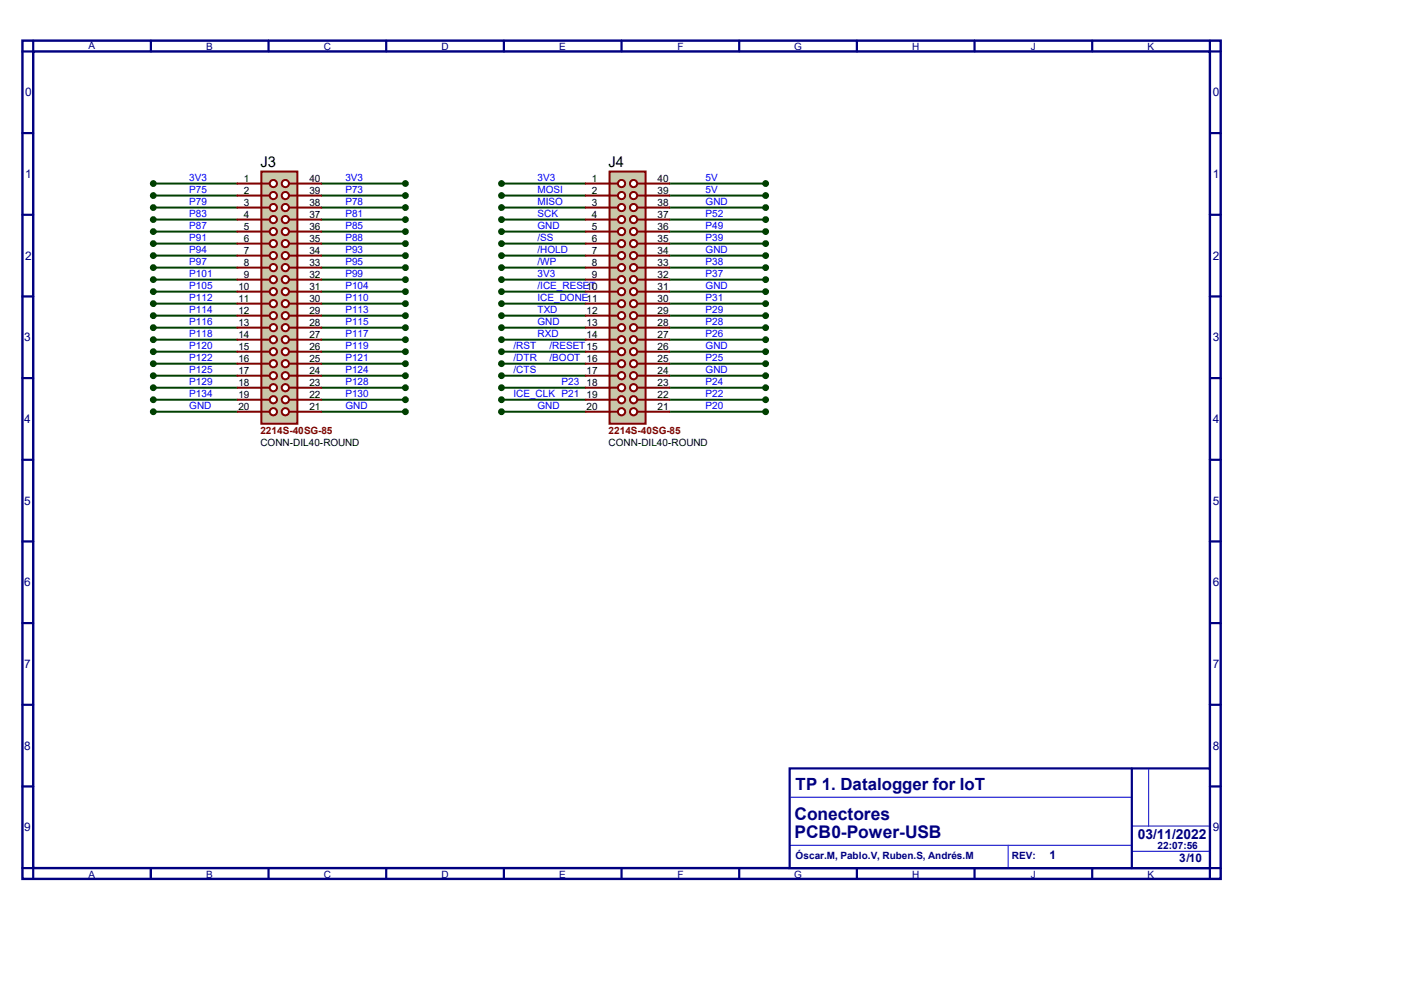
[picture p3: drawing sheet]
<svg xmlns="http://www.w3.org/2000/svg" width="297mm" height="210mm" viewBox="0 0 297 210" stroke-linecap="round" stroke-linejoin="round" font-family="sans-serif">
<path d="M4.7 8.6h253.5v177.3h-253.5zM7 10.9h248.9v172.7h-248.9z" fill="none" stroke="#000080" stroke-width=".51"/>
<path d="M7 8.6v2.3h-2.3M31.9 8.6v2.3" fill="none" stroke="#000080" stroke-width=".47"/>
<path d="M167 162.5h88.9v21.1h-88.9z" fill="#fff" stroke="#000080" stroke-width=".47"/>
<g fill="none" stroke="#000080" stroke-width=".47">
<path d="M56.8 8.6v2.3M81.7 8.6v2.3M106.6 8.6v2.3M131.5 8.6v2.3M156.4 8.6v2.3M181.3 8.6v2.3M206.2 8.6v2.3M231.1 8.6v2.3M255.9 8.6v2.3h2.3M4.7 28.2h2.3M255.9 28.2h2.3M4.7 45.4h2.3"/>
<path d="M255.9 45.4h2.3M4.7 62.7h2.3M4.7 80h2.3M255.9 62.7h2.3M255.9 80h2.3M4.7 97.2h2.3M255.9 97.2h2.3M4.7 114.5h2.3M255.9 114.5h2.3M4.7 131.8h2.3M255.9 131.8h2.3M4.7 149.1h2.3"/>
<path d="M255.9 149.1h2.3M4.7 166.3h2.3M239.4 162.5v21.1M255.9 166.3h2.3M4.7 183.6h2.3v2.3M31.9 183.6v2.3M56.8 183.6v2.3M81.7 183.6v2.3M106.6 183.6v2.3M131.5 183.6v2.3M156.4 183.6v2.3M181.3 183.6v2.3"/>
<path d="M206.2 183.6v2.3M231.1 183.6v2.3M258.2 183.6h-2.3v2.3"/>
</g>
<path d="M167 178.8h72.4M167.3 168.6h71.9M213.3 178.8v4.8M239.4 174.7h16.3M243 162.5v12.2M239.4 180h16.5" fill="none" stroke="#0000c0" stroke-width=".21"/>
<g fill="none" stroke="#004000" stroke-width=".42">
<path d="M32.4 38.8h17.8M68 38.8h17.8M106.1 38.8h17.8M141.6 38.8h20.4M32.4 41.4h17.8M32.4 43.9h17.8M32.4 46.4h17.8M32.4 49h17.8M32.4 51.5h17.8M32.4 54.1h17.8M32.4 56.6h17.8M32.4 59.1h17.8"/>
<path d="M68 41.4h17.8M68 43.9h17.8M68 46.4h17.8M68 49h17.8M68 51.5h17.8M68 54.1h17.8M68 56.6h17.8M68 59.1h17.8M106.1 41.4h17.8M106.1 43.9h17.8M106.1 46.4h17.8M106.1 49h17.8"/>
<path d="M106.1 51.5h17.8M106.1 54.1h17.8M106.1 56.6h17.8M106.1 59.1h17.8M141.6 41.4h20.4M141.6 43.9h20.4M141.6 46.4h20.4M141.6 49h20.4M141.6 51.5h20.4M141.6 54.1h20.4M141.6 56.6h20.4M141.6 59.1h20.4"/>
<path d="M32.4 61.7h17.8M32.4 64.2h17.8M32.4 66.8h17.8M32.4 69.3h17.8M32.4 71.8h17.8M32.4 74.4h17.8M32.4 76.9h17.8M32.4 79.5h17.8M68 61.7h17.8M68 64.2h17.8M68 66.8h17.8M68 69.3h17.8"/>
<path d="M68 71.8h17.8M68 74.4h17.8M68 76.9h17.8M68 79.5h17.8M106.1 61.7h17.8M106.1 64.2h17.8M106.1 66.8h17.8M106.1 69.3h17.8M106.1 71.8h17.8M106.1 74.4h17.8M106.1 76.9h17.8M106.1 79.5h17.8"/>
<path d="M141.6 61.7h20.4M141.6 64.2h20.4M141.6 66.8h20.4M141.6 69.3h20.4M141.6 71.8h20.4M141.6 74.4h20.4M141.6 76.9h20.4M141.6 79.5h20.4M32.4 82h17.8M32.4 84.5h17.8M32.4 87.1h17.8M68 82h17.8"/>
<path d="M68 84.5h17.8M68 87.1h17.8M106.1 82h17.8M106.1 84.5h17.8M106.1 87.1h17.8M141.6 82h20.4M141.6 84.5h20.4M141.6 87.1h20.4"/>
</g>
<path d="M55.3 36.3h7.6v53.3h-7.6z" fill="#c8c8aa" stroke="#800000" stroke-width=".42"/>
<path d="M55.3 38.8h1.8" fill="none" stroke="#800000" stroke-width=".42"/>
<circle cx="57.8" cy="38.8" r=".76" fill="#fff" stroke="#800000" stroke-width=".42"/>
<path d="M55.3 41.4h1.8" fill="none" stroke="#800000" stroke-width=".42"/>
<circle cx="57.8" cy="41.4" r=".76" fill="#fff" stroke="#800000" stroke-width=".42"/>
<path d="M55.3 43.9h1.8" fill="none" stroke="#800000" stroke-width=".42"/>
<circle cx="57.8" cy="43.9" r=".76" fill="#fff" stroke="#800000" stroke-width=".42"/>
<path d="M55.3 46.4h1.8" fill="none" stroke="#800000" stroke-width=".42"/>
<circle cx="57.8" cy="46.4" r=".76" fill="#fff" stroke="#800000" stroke-width=".42"/>
<path d="M61.1 38.8h1.8" fill="none" stroke="#800000" stroke-width=".42"/>
<circle cx="60.4" cy="38.8" r=".76" fill="#fff" stroke="#800000" stroke-width=".42"/>
<path d="M61.1 41.4h1.8" fill="none" stroke="#800000" stroke-width=".42"/>
<circle cx="60.4" cy="41.4" r=".76" fill="#fff" stroke="#800000" stroke-width=".42"/>
<path d="M61.1 43.9h1.8" fill="none" stroke="#800000" stroke-width=".42"/>
<circle cx="60.4" cy="43.9" r=".76" fill="#fff" stroke="#800000" stroke-width=".42"/>
<path d="M61.1 46.4h1.8" fill="none" stroke="#800000" stroke-width=".42"/>
<circle cx="60.4" cy="46.4" r=".76" fill="#fff" stroke="#800000" stroke-width=".42"/>
<path d="M55.3 49h1.8" fill="none" stroke="#800000" stroke-width=".42"/>
<circle cx="57.8" cy="49" r=".76" fill="#fff" stroke="#800000" stroke-width=".42"/>
<path d="M61.1 49h1.8" fill="none" stroke="#800000" stroke-width=".42"/>
<circle cx="60.4" cy="49" r=".76" fill="#fff" stroke="#800000" stroke-width=".42"/>
<path d="M55.3 51.5h1.8" fill="none" stroke="#800000" stroke-width=".42"/>
<circle cx="57.8" cy="51.5" r=".76" fill="#fff" stroke="#800000" stroke-width=".42"/>
<path d="M61.1 51.5h1.8" fill="none" stroke="#800000" stroke-width=".42"/>
<circle cx="60.4" cy="51.5" r=".76" fill="#fff" stroke="#800000" stroke-width=".42"/>
<path d="M55.3 54.1h1.8" fill="none" stroke="#800000" stroke-width=".42"/>
<circle cx="57.8" cy="54.1" r=".76" fill="#fff" stroke="#800000" stroke-width=".42"/>
<path d="M61.1 54.1h1.8" fill="none" stroke="#800000" stroke-width=".42"/>
<circle cx="60.4" cy="54.1" r=".76" fill="#fff" stroke="#800000" stroke-width=".42"/>
<path d="M55.3 56.6h1.8" fill="none" stroke="#800000" stroke-width=".42"/>
<circle cx="57.8" cy="56.6" r=".76" fill="#fff" stroke="#800000" stroke-width=".42"/>
<path d="M61.1 56.6h1.8" fill="none" stroke="#800000" stroke-width=".42"/>
<circle cx="60.4" cy="56.6" r=".76" fill="#fff" stroke="#800000" stroke-width=".42"/>
<path d="M55.3 59.1h1.8" fill="none" stroke="#800000" stroke-width=".42"/>
<circle cx="57.8" cy="59.1" r=".76" fill="#fff" stroke="#800000" stroke-width=".42"/>
<path d="M61.1 59.1h1.8" fill="none" stroke="#800000" stroke-width=".42"/>
<circle cx="60.4" cy="59.1" r=".76" fill="#fff" stroke="#800000" stroke-width=".42"/>
<path d="M55.3 61.7h1.8" fill="none" stroke="#800000" stroke-width=".42"/>
<circle cx="57.8" cy="61.7" r=".76" fill="#fff" stroke="#800000" stroke-width=".42"/>
<path d="M61.1 61.7h1.8" fill="none" stroke="#800000" stroke-width=".42"/>
<circle cx="60.4" cy="61.7" r=".76" fill="#fff" stroke="#800000" stroke-width=".42"/>
<path d="M55.3 64.2h1.8" fill="none" stroke="#800000" stroke-width=".42"/>
<circle cx="57.8" cy="64.2" r=".76" fill="#fff" stroke="#800000" stroke-width=".42"/>
<path d="M61.1 64.2h1.8" fill="none" stroke="#800000" stroke-width=".42"/>
<circle cx="60.4" cy="64.2" r=".76" fill="#fff" stroke="#800000" stroke-width=".42"/>
<path d="M55.3 66.8h1.8" fill="none" stroke="#800000" stroke-width=".42"/>
<circle cx="57.8" cy="66.8" r=".76" fill="#fff" stroke="#800000" stroke-width=".42"/>
<path d="M61.1 66.8h1.8" fill="none" stroke="#800000" stroke-width=".42"/>
<circle cx="60.4" cy="66.8" r=".76" fill="#fff" stroke="#800000" stroke-width=".42"/>
<path d="M55.3 69.3h1.8" fill="none" stroke="#800000" stroke-width=".42"/>
<circle cx="57.8" cy="69.3" r=".76" fill="#fff" stroke="#800000" stroke-width=".42"/>
<path d="M61.1 69.3h1.8" fill="none" stroke="#800000" stroke-width=".42"/>
<circle cx="60.4" cy="69.3" r=".76" fill="#fff" stroke="#800000" stroke-width=".42"/>
<path d="M55.3 71.8h1.8" fill="none" stroke="#800000" stroke-width=".42"/>
<circle cx="57.8" cy="71.8" r=".76" fill="#fff" stroke="#800000" stroke-width=".42"/>
<path d="M61.1 71.8h1.8" fill="none" stroke="#800000" stroke-width=".42"/>
<circle cx="60.4" cy="71.8" r=".76" fill="#fff" stroke="#800000" stroke-width=".42"/>
<path d="M55.3 74.4h1.8" fill="none" stroke="#800000" stroke-width=".42"/>
<circle cx="57.8" cy="74.4" r=".76" fill="#fff" stroke="#800000" stroke-width=".42"/>
<path d="M61.1 74.4h1.8" fill="none" stroke="#800000" stroke-width=".42"/>
<circle cx="60.4" cy="74.4" r=".76" fill="#fff" stroke="#800000" stroke-width=".42"/>
<path d="M55.3 76.9h1.8" fill="none" stroke="#800000" stroke-width=".42"/>
<circle cx="57.8" cy="76.9" r=".76" fill="#fff" stroke="#800000" stroke-width=".42"/>
<path d="M61.1 76.9h1.8" fill="none" stroke="#800000" stroke-width=".42"/>
<circle cx="60.4" cy="76.9" r=".76" fill="#fff" stroke="#800000" stroke-width=".42"/>
<path d="M55.3 79.5h1.8" fill="none" stroke="#800000" stroke-width=".42"/>
<circle cx="57.8" cy="79.5" r=".76" fill="#fff" stroke="#800000" stroke-width=".42"/>
<path d="M61.1 79.5h1.8" fill="none" stroke="#800000" stroke-width=".42"/>
<circle cx="60.4" cy="79.5" r=".76" fill="#fff" stroke="#800000" stroke-width=".42"/>
<path d="M55.3 82h1.8" fill="none" stroke="#800000" stroke-width=".42"/>
<circle cx="57.8" cy="82" r=".76" fill="#fff" stroke="#800000" stroke-width=".42"/>
<path d="M61.1 82h1.8" fill="none" stroke="#800000" stroke-width=".42"/>
<circle cx="60.4" cy="82" r=".76" fill="#fff" stroke="#800000" stroke-width=".42"/>
<path d="M55.3 84.5h1.8" fill="none" stroke="#800000" stroke-width=".42"/>
<circle cx="57.8" cy="84.5" r=".76" fill="#fff" stroke="#800000" stroke-width=".42"/>
<path d="M61.1 84.5h1.8" fill="none" stroke="#800000" stroke-width=".42"/>
<circle cx="60.4" cy="84.5" r=".76" fill="#fff" stroke="#800000" stroke-width=".42"/>
<path d="M55.3 87.1h1.8" fill="none" stroke="#800000" stroke-width=".42"/>
<circle cx="57.8" cy="87.1" r=".76" fill="#fff" stroke="#800000" stroke-width=".42"/>
<path d="M61.1 87.1h1.8" fill="none" stroke="#800000" stroke-width=".42"/>
<circle cx="60.4" cy="87.1" r=".76" fill="#fff" stroke="#800000" stroke-width=".42"/>
<g fill="none" stroke="#800000" stroke-width=".42">
<path d="M50.2 38.8h5.1M62.9 38.8h5.1M50.2 41.4h5.1M50.2 43.9h5.1M50.2 46.4h5.1M50.2 49h5.1M50.2 51.5h5.1M50.2 54.1h5.1M50.2 56.6h5.1M50.2 59.1h5.1M62.9 41.4h5.1M62.9 43.9h5.1"/>
<path d="M62.9 46.4h5.1M62.9 49h5.1M62.9 51.5h5.1M62.9 54.1h5.1M62.9 56.6h5.1M62.9 59.1h5.1M50.2 61.7h5.1M50.2 64.2h5.1M50.2 66.8h5.1M50.2 69.3h5.1M50.2 71.8h5.1M50.2 74.4h5.1"/>
<path d="M50.2 76.9h5.1M50.2 79.5h5.1M62.9 61.7h5.1M62.9 64.2h5.1M62.9 66.8h5.1M62.9 69.3h5.1M62.9 71.8h5.1M62.9 74.4h5.1M62.9 76.9h5.1M62.9 79.5h5.1M50.2 82h5.1M50.2 84.5h5.1"/>
<path d="M50.2 87.1h5.1M62.9 82h5.1M62.9 84.5h5.1M62.9 87.1h5.1"/>
</g>
<path d="M128.9 36.3h7.7v53.3h-7.7z" fill="#c8c8aa" stroke="#800000" stroke-width=".42"/>
<path d="M128.9 38.8h1.8" fill="none" stroke="#800000" stroke-width=".42"/>
<circle cx="131.5" cy="38.8" r=".76" fill="#fff" stroke="#800000" stroke-width=".42"/>
<path d="M128.9 41.4h1.8" fill="none" stroke="#800000" stroke-width=".42"/>
<circle cx="131.5" cy="41.4" r=".76" fill="#fff" stroke="#800000" stroke-width=".42"/>
<path d="M128.9 43.9h1.8" fill="none" stroke="#800000" stroke-width=".42"/>
<circle cx="131.5" cy="43.9" r=".76" fill="#fff" stroke="#800000" stroke-width=".42"/>
<path d="M128.9 46.4h1.8" fill="none" stroke="#800000" stroke-width=".42"/>
<circle cx="131.5" cy="46.4" r=".76" fill="#fff" stroke="#800000" stroke-width=".42"/>
<path d="M134.8 38.8h1.8" fill="none" stroke="#800000" stroke-width=".42"/>
<circle cx="134" cy="38.8" r=".76" fill="#fff" stroke="#800000" stroke-width=".42"/>
<path d="M134.8 41.4h1.8" fill="none" stroke="#800000" stroke-width=".42"/>
<circle cx="134" cy="41.4" r=".76" fill="#fff" stroke="#800000" stroke-width=".42"/>
<path d="M134.8 43.9h1.8" fill="none" stroke="#800000" stroke-width=".42"/>
<circle cx="134" cy="43.9" r=".76" fill="#fff" stroke="#800000" stroke-width=".42"/>
<path d="M134.8 46.4h1.8" fill="none" stroke="#800000" stroke-width=".42"/>
<circle cx="134" cy="46.4" r=".76" fill="#fff" stroke="#800000" stroke-width=".42"/>
<path d="M128.9 49h1.8" fill="none" stroke="#800000" stroke-width=".42"/>
<circle cx="131.5" cy="49" r=".76" fill="#fff" stroke="#800000" stroke-width=".42"/>
<path d="M134.8 49h1.8" fill="none" stroke="#800000" stroke-width=".42"/>
<circle cx="134" cy="49" r=".76" fill="#fff" stroke="#800000" stroke-width=".42"/>
<path d="M128.9 51.5h1.8" fill="none" stroke="#800000" stroke-width=".42"/>
<circle cx="131.5" cy="51.5" r=".76" fill="#fff" stroke="#800000" stroke-width=".42"/>
<path d="M134.8 51.5h1.8" fill="none" stroke="#800000" stroke-width=".42"/>
<circle cx="134" cy="51.5" r=".76" fill="#fff" stroke="#800000" stroke-width=".42"/>
<path d="M128.9 54.1h1.8" fill="none" stroke="#800000" stroke-width=".42"/>
<circle cx="131.5" cy="54.1" r=".76" fill="#fff" stroke="#800000" stroke-width=".42"/>
<path d="M134.8 54.1h1.8" fill="none" stroke="#800000" stroke-width=".42"/>
<circle cx="134" cy="54.1" r=".76" fill="#fff" stroke="#800000" stroke-width=".42"/>
<path d="M128.9 56.6h1.8" fill="none" stroke="#800000" stroke-width=".42"/>
<circle cx="131.5" cy="56.6" r=".76" fill="#fff" stroke="#800000" stroke-width=".42"/>
<path d="M134.8 56.6h1.8" fill="none" stroke="#800000" stroke-width=".42"/>
<circle cx="134" cy="56.6" r=".76" fill="#fff" stroke="#800000" stroke-width=".42"/>
<path d="M128.9 59.1h1.8" fill="none" stroke="#800000" stroke-width=".42"/>
<circle cx="131.5" cy="59.1" r=".76" fill="#fff" stroke="#800000" stroke-width=".42"/>
<path d="M134.8 59.1h1.8" fill="none" stroke="#800000" stroke-width=".42"/>
<circle cx="134" cy="59.1" r=".76" fill="#fff" stroke="#800000" stroke-width=".42"/>
<path d="M128.9 61.7h1.8" fill="none" stroke="#800000" stroke-width=".42"/>
<circle cx="131.5" cy="61.7" r=".76" fill="#fff" stroke="#800000" stroke-width=".42"/>
<path d="M134.8 61.7h1.8" fill="none" stroke="#800000" stroke-width=".42"/>
<circle cx="134" cy="61.7" r=".76" fill="#fff" stroke="#800000" stroke-width=".42"/>
<path d="M128.9 64.2h1.8" fill="none" stroke="#800000" stroke-width=".42"/>
<circle cx="131.5" cy="64.2" r=".76" fill="#fff" stroke="#800000" stroke-width=".42"/>
<path d="M134.8 64.2h1.8" fill="none" stroke="#800000" stroke-width=".42"/>
<circle cx="134" cy="64.2" r=".76" fill="#fff" stroke="#800000" stroke-width=".42"/>
<path d="M128.9 66.8h1.8" fill="none" stroke="#800000" stroke-width=".42"/>
<circle cx="131.5" cy="66.8" r=".76" fill="#fff" stroke="#800000" stroke-width=".42"/>
<path d="M134.8 66.8h1.8" fill="none" stroke="#800000" stroke-width=".42"/>
<circle cx="134" cy="66.8" r=".76" fill="#fff" stroke="#800000" stroke-width=".42"/>
<path d="M128.9 69.3h1.8" fill="none" stroke="#800000" stroke-width=".42"/>
<circle cx="131.5" cy="69.3" r=".76" fill="#fff" stroke="#800000" stroke-width=".42"/>
<path d="M134.8 69.3h1.8" fill="none" stroke="#800000" stroke-width=".42"/>
<circle cx="134" cy="69.3" r=".76" fill="#fff" stroke="#800000" stroke-width=".42"/>
<path d="M128.9 71.8h1.8" fill="none" stroke="#800000" stroke-width=".42"/>
<circle cx="131.5" cy="71.8" r=".76" fill="#fff" stroke="#800000" stroke-width=".42"/>
<path d="M134.8 71.8h1.8" fill="none" stroke="#800000" stroke-width=".42"/>
<circle cx="134" cy="71.8" r=".76" fill="#fff" stroke="#800000" stroke-width=".42"/>
<path d="M128.9 74.4h1.8" fill="none" stroke="#800000" stroke-width=".42"/>
<circle cx="131.5" cy="74.4" r=".76" fill="#fff" stroke="#800000" stroke-width=".42"/>
<path d="M134.8 74.4h1.8" fill="none" stroke="#800000" stroke-width=".42"/>
<circle cx="134" cy="74.4" r=".76" fill="#fff" stroke="#800000" stroke-width=".42"/>
<path d="M128.9 76.9h1.8" fill="none" stroke="#800000" stroke-width=".42"/>
<circle cx="131.5" cy="76.9" r=".76" fill="#fff" stroke="#800000" stroke-width=".42"/>
<path d="M134.8 76.9h1.8" fill="none" stroke="#800000" stroke-width=".42"/>
<circle cx="134" cy="76.9" r=".76" fill="#fff" stroke="#800000" stroke-width=".42"/>
<path d="M128.9 79.5h1.8" fill="none" stroke="#800000" stroke-width=".42"/>
<circle cx="131.5" cy="79.5" r=".76" fill="#fff" stroke="#800000" stroke-width=".42"/>
<path d="M134.8 79.5h1.8" fill="none" stroke="#800000" stroke-width=".42"/>
<circle cx="134" cy="79.5" r=".76" fill="#fff" stroke="#800000" stroke-width=".42"/>
<path d="M128.9 82h1.8" fill="none" stroke="#800000" stroke-width=".42"/>
<circle cx="131.5" cy="82" r=".76" fill="#fff" stroke="#800000" stroke-width=".42"/>
<path d="M134.8 82h1.8" fill="none" stroke="#800000" stroke-width=".42"/>
<circle cx="134" cy="82" r=".76" fill="#fff" stroke="#800000" stroke-width=".42"/>
<path d="M128.9 84.5h1.8" fill="none" stroke="#800000" stroke-width=".42"/>
<circle cx="131.5" cy="84.5" r=".76" fill="#fff" stroke="#800000" stroke-width=".42"/>
<path d="M134.8 84.5h1.8" fill="none" stroke="#800000" stroke-width=".42"/>
<circle cx="134" cy="84.5" r=".76" fill="#fff" stroke="#800000" stroke-width=".42"/>
<path d="M128.9 87.1h1.8" fill="none" stroke="#800000" stroke-width=".42"/>
<circle cx="131.5" cy="87.1" r=".76" fill="#fff" stroke="#800000" stroke-width=".42"/>
<path d="M134.8 87.1h1.8" fill="none" stroke="#800000" stroke-width=".42"/>
<circle cx="134" cy="87.1" r=".76" fill="#fff" stroke="#800000" stroke-width=".42"/>
<g fill="none" stroke="#800000" stroke-width=".42">
<path d="M123.9 38.8h5M136.6 38.8h5M123.9 41.4h5M123.9 43.9h5M123.9 46.4h5M123.9 49h5M123.9 51.5h5M123.9 54.1h5M123.9 56.6h5M123.9 59.1h5M136.6 41.4h5M136.6 43.9h5"/>
<path d="M136.6 46.4h5M136.6 49h5M136.6 51.5h5M136.6 54.1h5M136.6 56.6h5M136.6 59.1h5M123.9 61.7h5M123.9 64.2h5M123.9 66.8h5M123.9 69.3h5M123.9 71.8h5M123.9 74.4h5"/>
<path d="M123.9 76.9h5M123.9 79.5h5M136.6 61.7h5M136.6 64.2h5M136.6 66.8h5M136.6 69.3h5M136.6 71.8h5M136.6 74.4h5M136.6 76.9h5M136.6 79.5h5M123.9 82h5M123.9 84.5h5"/>
<path d="M123.9 87.1h5M136.6 82h5M136.6 84.5h5M136.6 87.1h5"/>
</g>
<g fill="#004000" stroke="#004000" stroke-width=".42">
<circle cx="32.4" cy="38.8" r=".51"/>
<circle cx="32.4" cy="41.4" r=".51"/>
<circle cx="32.4" cy="43.9" r=".51"/>
<circle cx="32.4" cy="46.4" r=".51"/>
<circle cx="32.4" cy="49" r=".51"/>
<circle cx="32.4" cy="51.5" r=".51"/>
<circle cx="32.4" cy="54.1" r=".51"/>
<circle cx="32.4" cy="56.6" r=".51"/>
<circle cx="32.4" cy="59.1" r=".51"/>
<circle cx="32.4" cy="61.7" r=".51"/>
<circle cx="32.4" cy="64.2" r=".51"/>
<circle cx="32.4" cy="66.8" r=".51"/>
<circle cx="32.4" cy="69.3" r=".51"/>
<circle cx="32.4" cy="71.8" r=".51"/>
<circle cx="32.4" cy="74.4" r=".51"/>
<circle cx="32.4" cy="76.9" r=".51"/>
<circle cx="32.4" cy="79.5" r=".51"/>
<circle cx="32.4" cy="82" r=".51"/>
<circle cx="32.4" cy="84.5" r=".51"/>
<circle cx="32.4" cy="87.1" r=".51"/>
<circle cx="85.8" cy="87.1" r=".51"/>
<circle cx="85.8" cy="84.5" r=".51"/>
<circle cx="85.8" cy="82" r=".51"/>
<circle cx="85.8" cy="79.5" r=".51"/>
<circle cx="85.8" cy="76.9" r=".51"/>
<circle cx="85.8" cy="74.4" r=".51"/>
<circle cx="85.8" cy="71.8" r=".51"/>
<circle cx="85.8" cy="69.3" r=".51"/>
<circle cx="85.8" cy="66.8" r=".51"/>
<circle cx="85.8" cy="64.2" r=".51"/>
<circle cx="85.8" cy="61.7" r=".51"/>
<circle cx="85.8" cy="59.1" r=".51"/>
<circle cx="85.8" cy="56.6" r=".51"/>
<circle cx="85.8" cy="54.1" r=".51"/>
<circle cx="85.8" cy="51.5" r=".51"/>
<circle cx="85.8" cy="49" r=".51"/>
<circle cx="85.8" cy="46.4" r=".51"/>
<circle cx="85.8" cy="43.9" r=".51"/>
<circle cx="85.8" cy="41.4" r=".51"/>
<circle cx="85.8" cy="38.8" r=".51"/>
<circle cx="106.1" cy="38.8" r=".51"/>
<circle cx="106.1" cy="41.4" r=".51"/>
<circle cx="106.1" cy="43.9" r=".51"/>
<circle cx="106.1" cy="46.4" r=".51"/>
<circle cx="106.1" cy="49" r=".51"/>
<circle cx="106.1" cy="51.5" r=".51"/>
<circle cx="106.1" cy="54.1" r=".51"/>
<circle cx="106.1" cy="56.6" r=".51"/>
<circle cx="106.1" cy="59.1" r=".51"/>
<circle cx="106.1" cy="61.7" r=".51"/>
<circle cx="106.1" cy="64.2" r=".51"/>
<circle cx="106.1" cy="66.8" r=".51"/>
<circle cx="106.1" cy="69.3" r=".51"/>
<circle cx="106.1" cy="71.8" r=".51"/>
<circle cx="106.1" cy="74.4" r=".51"/>
<circle cx="106.1" cy="76.9" r=".51"/>
<circle cx="106.1" cy="79.5" r=".51"/>
<circle cx="106.1" cy="82" r=".51"/>
<circle cx="106.1" cy="84.5" r=".51"/>
<circle cx="106.1" cy="87.1" r=".51"/>
<circle cx="162" cy="87.1" r=".51"/>
<circle cx="162" cy="84.5" r=".51"/>
<circle cx="162" cy="82" r=".51"/>
<circle cx="162" cy="79.5" r=".51"/>
<circle cx="162" cy="76.9" r=".51"/>
<circle cx="162" cy="74.4" r=".51"/>
<circle cx="162" cy="71.8" r=".51"/>
<circle cx="162" cy="69.3" r=".51"/>
<circle cx="162" cy="66.8" r=".51"/>
<circle cx="162" cy="64.2" r=".51"/>
<circle cx="162" cy="61.7" r=".51"/>
<circle cx="162" cy="59.1" r=".51"/>
<circle cx="162" cy="56.6" r=".51"/>
<circle cx="162" cy="54.1" r=".51"/>
<circle cx="162" cy="51.5" r=".51"/>
<circle cx="162" cy="49" r=".51"/>
<circle cx="162" cy="46.4" r=".51"/>
<circle cx="162" cy="43.9" r=".51"/>
<circle cx="162" cy="41.4" r=".51"/>
<circle cx="162" cy="38.8" r=".51"/>
</g>
<g font-size="3.7" fill="#000080">
<text x="168.1" y="173.5">Conectores</text>
<text x="168.1" y="177.3">PCB0-Power-USB</text>
</g>
<text font-size="3.6" fill="#000080" x="168.3" y="167.1">TP 1. Datalogger for IoT</text>
<g font-size="3.1">
<text x="55.1" y="35.4">J3</text>
<text x="128.7" y="35.4">J4</text>
</g>
<text font-size="2.9" fill="#000080" x="240.7" y="177.5">03/11/2022</text>
<g font-size="2.5" fill="#000080">
<text x="5.3" y="20.4">0</text>
<text x="256.5" y="20.4">0</text>
<text x="5.3" y="37.7">1</text>
<text x="256.5" y="37.7">1</text>
<text x="5.3" y="54.9">2</text>
<text x="256.5" y="54.9">2</text>
<text x="5.1" y="72.2">3</text>
<text x="256.5" y="72.2">3</text>
<text x="5.1" y="89.5">4</text>
<text x="256.5" y="89.5">4</text>
<text x="5.1" y="106.8">5</text>
<text x="256.5" y="106.8">5</text>
<text x="5.1" y="124">6</text>
<text x="256.5" y="124">6</text>
<text x="5.1" y="141.3">7</text>
<text x="256.5" y="141.3">7</text>
<text x="5.1" y="158.6">8</text>
<text x="256.5" y="158.6">8</text>
<text x="5.1" y="175.9">9</text>
<text x="256.5" y="175.9">9</text>
<text x="222" y="181.7">1</text>
<text x="249.4" y="182.2">3/10</text>
</g>
<g font-size="2.1" fill="#000080">
<text x="18.8" y="10.4">A</text>
<text x="43.6" y="10.6">B</text>
<text x="68.5" y="10.6">C</text>
<text x="93.4" y="10.6">D</text>
<text x="118.3" y="10.6">E</text>
<text x="143.3" y="10.6">F</text>
<text x="168" y="10.6">G</text>
<text x="192.9" y="10.6">H</text>
<text x="218.1" y="10.6">J</text>
<text x="242.8" y="10.6">K</text>
<text x="244.9" y="179.6">22:07:56</text>
<text x="18.8" y="185.6">A</text>
<text x="43.6" y="185.6">B</text>
<text x="68.5" y="185.6">C</text>
<text x="93.4" y="185.6">D</text>
<text x="118.3" y="185.6">E</text>
<text x="143.3" y="185.6">F</text>
<text x="168" y="185.6">G</text>
<text x="168.3" y="181.7">Óscar.M, Pablo.V, Ruben.S, Andrés.M</text>
<text x="192.9" y="185.6">H</text>
<text x="214.1" y="181.6">REV:</text>
<text x="218.1" y="185.6">J</text>
<text x="242.8" y="185.6">K</text>
</g>
<g font-size="2.1" fill="#00f">
<text x="40" y="38.2">3V3</text>
<text x="40" y="40.8">P75</text>
<text x="73.1" y="40.8">P73</text>
<text x="73.1" y="38.2">3V3</text>
<text x="113.7" y="38.2">3V3</text>
<text x="113.7" y="40.8">MOSI</text>
<text x="149.3" y="40.8">5V</text>
<text x="149.3" y="38.2">5V</text>
<text x="40" y="43.3">P79</text>
<text x="40" y="45.8">P83</text>
<text x="73.1" y="45.8">P81</text>
<text x="73.1" y="43.3">P78</text>
<text x="113.7" y="43.3">MISO</text>
<text x="113.7" y="45.8">SCK</text>
<text x="149.3" y="45.8">P52</text>
<text x="149.3" y="43.3">GND</text>
<text x="40" y="48.4">P87</text>
<text x="40" y="50.9">P91</text>
<text x="40" y="53.5">P94</text>
<text x="73.1" y="53.5">P93</text>
<text x="73.1" y="50.9">P88</text>
<text x="73.1" y="48.4">P85</text>
<text x="113.7" y="48.4">GND</text>
<text x="113.7" y="50.9">/SS</text>
<text x="113.7" y="53.5">/HOLD</text>
<text x="149.3" y="53.5">GND</text>
<text x="149.3" y="50.9">P39</text>
<text x="149.3" y="48.4">P49</text>
<text x="40" y="56">P97</text>
<text x="40" y="58.5">P101</text>
<text x="73.1" y="58.5">P99</text>
<text x="73.1" y="56">P95</text>
<text x="113.7" y="56">/WP</text>
<text x="113.7" y="58.5">3V3</text>
<text x="149.3" y="58.5">P37</text>
<text x="149.3" y="56">P38</text>
<text x="40" y="61.1">P105</text>
<text x="40" y="63.6">P112</text>
<text x="73.1" y="63.6">P110</text>
<text x="73.1" y="61.1">P104</text>
<text x="113.7" y="61.1">/ICE_RESET</text>
<text x="113.7" y="63.6">ICE_DONE11</text>
<text x="149.3" y="63.6">P31</text>
<text x="149.3" y="61.1">GND</text>
<text x="40" y="66.2">P114</text>
<text x="40" y="68.7">P116</text>
<text x="40" y="71.2">P118</text>
<text x="73.1" y="71.2">P117</text>
<text x="73.1" y="68.7">P115</text>
<text x="73.1" y="66.2">P113</text>
<text x="113.7" y="66.2">TXD</text>
<text x="113.7" y="68.7">GND</text>
<text x="113.7" y="71.2">RXD</text>
<text x="149.3" y="71.2">P26</text>
<text x="149.3" y="68.7">P28</text>
<text x="149.3" y="66.2">P29</text>
<text x="40" y="73.8">P120</text>
<text x="40" y="76.3">P122</text>
<text x="73.1" y="76.3">P121</text>
<text x="73.1" y="73.8">P119</text>
<text x="108.6" y="73.8">/RST</text>
<text x="108.6" y="76.3">/DTR</text>
<text x="116.2" y="76.3">/BOOT 16</text>
<text x="116.2" y="73.8">/RESET15</text>
<text x="149.3" y="76.3">P25</text>
<text x="149.3" y="73.8">GND</text>
<text x="40" y="78.9">P125</text>
<text x="40" y="81.4">P129</text>
<text x="40" y="83.9">P134</text>
<text x="73.1" y="83.9">P130</text>
<text x="73.1" y="81.4">P128</text>
<text x="73.1" y="78.9">P124</text>
<text x="108.6" y="78.9">/CTS</text>
<text x="108.6" y="83.9">ICE_CLK P21</text>
<text x="118.8" y="81.4">P23</text>
<text x="149.3" y="83.9">P22</text>
<text x="149.3" y="81.4">P24</text>
<text x="149.3" y="78.9">GND</text>
<text x="40" y="86.5">GND</text>
<text x="73.1" y="86.5">GND</text>
<text x="113.7" y="86.5">GND</text>
<text x="149.3" y="86.5">P20</text>
</g>
<g font-size="2.1">
<text x="51.6" y="38.4">1</text>
<text x="51.6" y="41">2</text>
<text x="65.4" y="38.4">40</text>
<text x="65.4" y="41">39</text>
<text x="125.2" y="38.4">1</text>
<text x="125.2" y="41">2</text>
<text x="139.1" y="38.4">40</text>
<text x="139.1" y="41">39</text>
<text x="51.6" y="43.5">3</text>
<text x="51.6" y="46.1">4</text>
<text x="65.4" y="43.5">38</text>
<text x="65.4" y="46.1">37</text>
<text x="125.2" y="43.5">3</text>
<text x="125.2" y="46.1">4</text>
<text x="139.1" y="43.5">38</text>
<text x="139.1" y="46.1">37</text>
<text x="51.6" y="48.6">5</text>
<text x="51.6" y="51.1">6</text>
<text x="51.6" y="53.7">7</text>
<text x="65.4" y="48.6">36</text>
<text x="65.4" y="51.1">35</text>
<text x="65.4" y="53.7">34</text>
<text x="125.2" y="48.6">5</text>
<text x="125.2" y="51.1">6</text>
<text x="125.2" y="53.7">7</text>
<text x="139.1" y="48.6">36</text>
<text x="139.1" y="51.1">35</text>
<text x="139.1" y="53.7">34</text>
<text x="51.6" y="56.2">8</text>
<text x="51.6" y="58.8">9</text>
<text x="65.4" y="56.2">33</text>
<text x="65.4" y="58.8">32</text>
<text x="125.2" y="56.2">8</text>
<text x="125.2" y="58.8">9</text>
<text x="139.1" y="56.2">33</text>
<text x="139.1" y="58.8">32</text>
<text x="50.4" y="61.3">10</text>
<text x="50.4" y="63.8">11</text>
<text x="65.4" y="61.3">31</text>
<text x="65.4" y="63.8">30</text>
<text x="124.1" y="61.3">10</text>
<text x="139.1" y="61.3">31</text>
<text x="139.1" y="63.8">30</text>
<text x="50.4" y="66.4">12</text>
<text x="50.4" y="68.9">13</text>
<text x="50.4" y="71.5">14</text>
<text x="65.4" y="66.4">29</text>
<text x="65.4" y="68.9">28</text>
<text x="65.4" y="71.5">27</text>
<text x="124.1" y="66.4">12</text>
<text x="124.1" y="68.9">13</text>
<text x="124.1" y="71.5">14</text>
<text x="139.1" y="66.4">29</text>
<text x="139.1" y="68.9">28</text>
<text x="139.1" y="71.5">27</text>
<text x="50.4" y="74">15</text>
<text x="50.4" y="76.5">16</text>
<text x="65.4" y="74">26</text>
<text x="65.4" y="76.5">25</text>
<text x="139.1" y="74">26</text>
<text x="139.1" y="76.5">25</text>
<text x="50.4" y="79.1">17</text>
<text x="50.4" y="81.6">18</text>
<text x="65.4" y="79.1">24</text>
<text x="65.4" y="81.6">23</text>
<text x="124.1" y="79.1">17</text>
<text x="124.1" y="81.6">18</text>
<text x="139.1" y="79.1">24</text>
<text x="139.1" y="81.6">23</text>
<text x="50.4" y="84.2">19</text>
<text x="50.4" y="86.7">20</text>
<text x="65.4" y="84.2">22</text>
<text x="65.4" y="86.7">21</text>
<text x="124.1" y="84.2">19</text>
<text x="124.1" y="86.7">20</text>
<text x="139.1" y="84.2">22</text>
<text x="139.1" y="86.7">21</text>
<text x="55.1" y="94.3">CONN-DIL40-ROUND</text>
<text x="128.7" y="94.3">CONN-DIL40-ROUND</text>
</g>
<g font-size="2.1" fill="#800000">
<text x="55.1" y="91.8">2214S-40SG-85</text>
<text x="128.7" y="91.8">2214S-40SG-85</text>
</g>
</svg>
